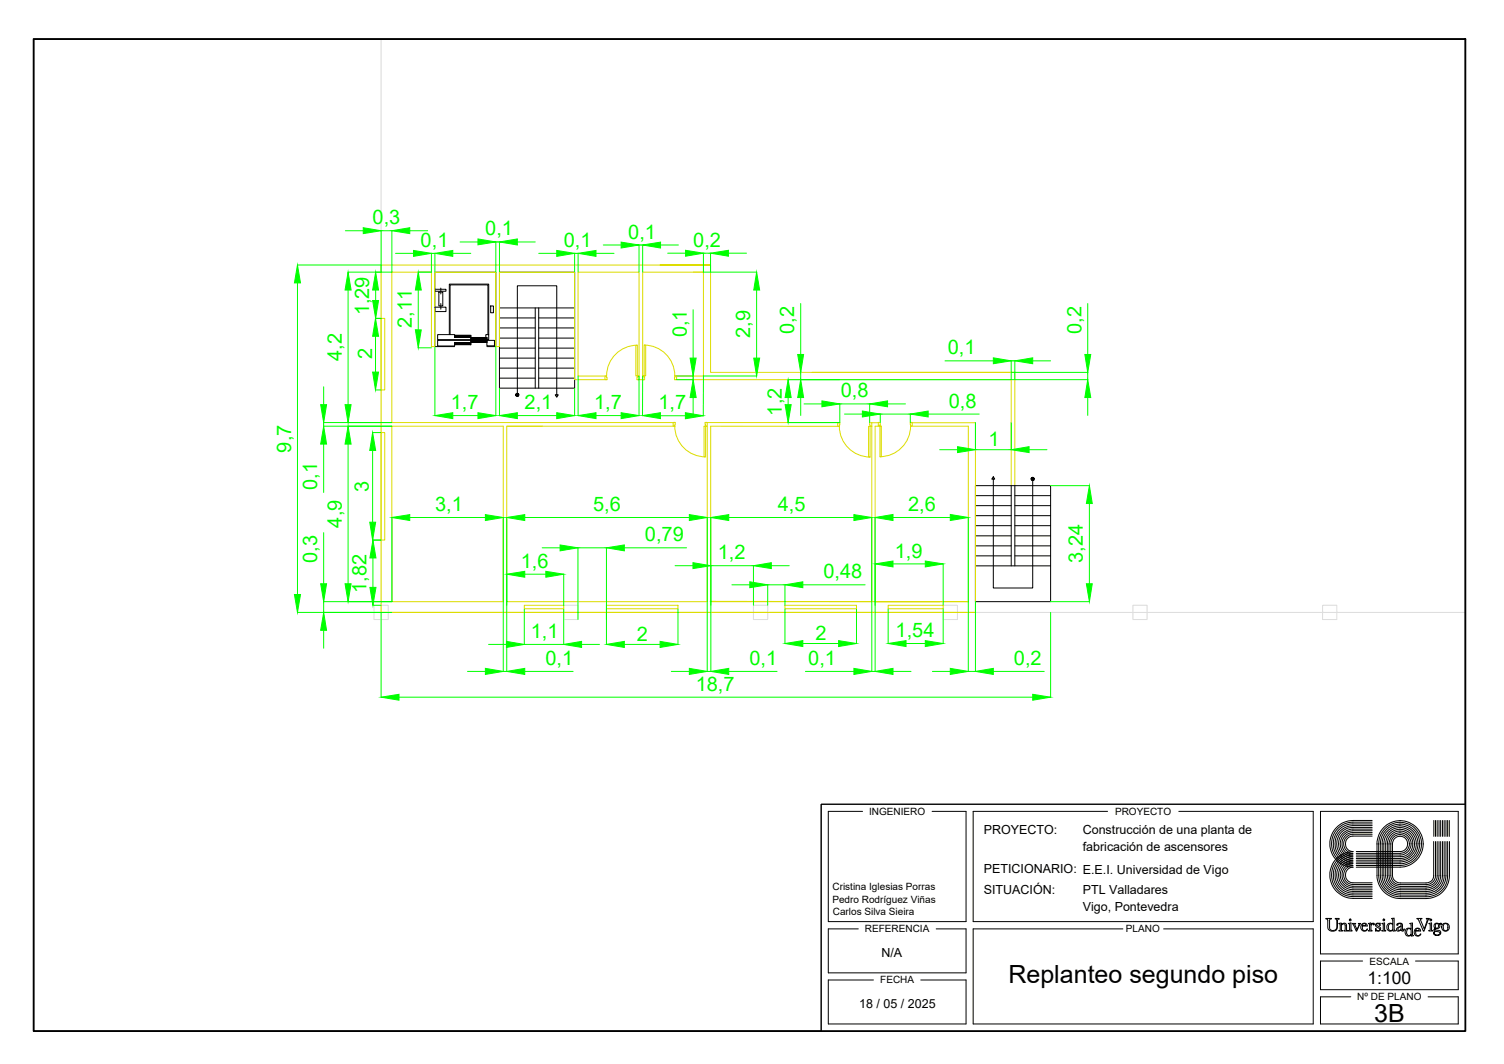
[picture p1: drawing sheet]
<svg xmlns="http://www.w3.org/2000/svg" width="420mm" height="297mm" viewBox="0 0 420 297" stroke-linecap="round" stroke-linejoin="round" font-family="sans-serif">
<!-- layer: Estructura -->
<path d="M106.5 11v160h302.8M104.5 169h4v4h-4zM104.5 171h2M157.5 169h4v4h-4zM210.5 169h4v4h-4zM263.5 169h4v4h-4zM316.5 169h4v4h-4zM369.5 169h4v4h-4z" fill="none" stroke="#dcdcdc" stroke-width=".28"/>
<g fill="none" stroke="#dd0" stroke-width=".28">
<path d="M177.6 96.4h.5v8.6h-.5zM178 96.4a8.6 8.6 0 0 0-8.5 8.6M179.9 96.3a8.6 8.6 0 0 1 8.6 8.6M180 96.3h.4v8.6h-.4zM169 105h.5l.1 1h-.6zM178.1 105h.4v1h-.6zM179.5 104.9h.5l.1 1.1h-.6zM188 117.9h.6l-.1 1.1h-.5zM188.5 119a8.6 8.6 0 0 0 8.6 8.5M188.6 104.9h.4v1.1h-.6zM196.7 119h.4v8.5h-.4zM197 117.9h.6v1.1h-.5z"/>
<path d="M234 118h.6l-.1 1h-.5zM234.5 119a8.6 8.6 0 0 0 8.6 8.6M242.7 119h.4v8.6h-.4zM243 118h.5v1h-.4zM245.4 117.9h.5l-.1 1h-.4zM245.8 118.9h.4v8.6h-.4zM254.3 117.9h.5v1h-.4zM254.4 118.9a8.6 8.6 0 0 1-8.6 8.6"/>
</g>
<g fill="none" stroke="#dd0" stroke-width=".28">
<path d="M139.5 76v20.8h-1v-20.8h-17v20.8h-1v-20.8h-11v42h79.1M184.4 74h14.1h-92v97h166M193.7 76h2.8v29h-7.9M196.5 76h-17v29h.5M198.5 74v30h85M139.5 96.8v-20.8h21v30h9.1M109.5 119h31.1v49h-31.1zM141.6 119h9.9M169.5 105h-8v-29h17v29h-.4M177.9 106h2.2M188.4 106h94.1v29.6M188.5 119h-46.9v49h56v-49h-.9"/>
<path d="M197 118h37.6M226.9 104h56.6M243.1 119h.4v49l-45.1-.1M243.5 118h1.9M246.2 119h-1.7v49M254.3 118h18.2v53M254.4 119h16.1v49h-71.9l-.1-49h36M283.5 104v31.6M106.5 171h166"/>
</g>
<!-- layer: Escaleras -->
<g fill="#000" stroke="#000" stroke-width=".28">
<path d="M127 93.6l4.5 .6v-.6zM127 93.6l4.5 .6h-4.5z"/>
<path d="M127 95.6l4.5 .6v-.6zM127 95.6l4.5 .6h-4.5z"/>
<path d="M131.5 94.2l4.5 .6v-.6zM131.5 94.2l4.5 .6h-4.5z"/>
<path d="M131.5 95l4.5 .6v-.6zM131.5 95l4.5 .6h-4.5z"/>
<path d="M144.1 110.1v.2l.4-.1zM144.1 110.3l.4-.1-.3 .3zM144.2 110.5l.2 .1 .1-.4z"/>
<path d="M144.5 110.2l-.1 .4h.2zM144.5 110.2l.2 .4h-.1zM144.5 110.2l.2 .4 .2-.2z"/>
<path d="M144.5 109.8v.4l.2-.3zM144.3 109.9l.2-.1v.4zM144.1 110.1l.4 .1-.2-.3z"/>
<path d="M144.5 110.2l.4 .2v-.2zM144.5 110.2l.4-.2v.2zM144.7 109.9l-.2 .3 .4-.2z"/>
<path d="M288.1 133.5v.2h.4zM288.1 133.7h.4l-.3 .2zM288.2 133.9l.1 .2 .2-.4z"/>
<path d="M288.5 133.7l-.2 .4h.2zM288.5 133.7l.2 .4h-.2zM288.5 133.7l.2 .4 .1-.2z"/>
<path d="M288.5 133.3v.4l.2-.4zM288.2 133.4l.3-.1v.4zM288.2 133.4l-.1 .1 .4 .2z"/>
<path d="M288.5 133.7l.3 .2 .1-.2zM288.5 133.7l.3-.2 .1 .2zM288.7 133.3l-.2 .4 .3-.2z"/>
</g>
<g fill="none" stroke="#000" stroke-width=".28">
<path d="M139.5 76h21v32.4h-21zM121.5 80.8h3.1v.5h-3.1zM121.5 85.8h3.1v1.2h-3.1zM122.6 81.5h1.1v3.9h-1.1zM123.1 80.4v1.7M123.1 84.7v1.6M125.5 93.4v-14.1h11v14.1M125.7 93.4v-13.9h10.6v13.9M127 96.8h-5.5v-20.8h17v20.8h-2.5M127 93.6h4.5v.6h-4.5zM127 95.6h4.5v.6h-4.5zM127 93.6v-.2h-4.7v1.4h9.2"/>
<path d="M131.5 95h4.5v.6h-4.5zM131.5 94.2h4.5v.6h-4.5zM131.5 95h-9.2v1.6h4.7v-.4M135.7 93.4h.8v1.4h-.5v-.6h-.3zM136 95h2.1v1.5h-2.1zM137.1 85.4h.7v1.9h-.7zM139.5 86h21M139.5 100h10M139.5 97.2h10M139.5 94.4h10M139.5 91.6h10M139.5 88.8h10"/>
<path d="M149.5 86v22.4M150.5 86v22.4M150.5 100h10M150.5 97.2h10M150.5 94.4h10M150.5 91.6h10M150.5 88.8h10M139.5 105.6h10M139.5 102.8h10M144.5 110.2v-30.4h11v30.4M150.5 105.6h10M150.5 102.8h10"/>
<path d="M155.1 110.2h.9l-.5 .7zM272.5 135.6h21v32.4h-21zM272.5 138.4h10M277.5 133.8v30.4h11v-30.4M277.5 133l.4 .8h-.8zM282.5 135.6v22.4M283.5 135.6v22.4M283.5 138.4h10M272.5 158h21M272.5 141.2h10M272.5 144h10M272.5 146.8h10"/>
<path d="M272.5 149.6h10M272.5 152.4h10M272.5 155.2h10M283.5 141.2h10M283.5 144h10M283.5 146.8h10M283.5 149.6h10M283.5 152.4h10M283.5 155.2h10"/>
</g>
<path d="M106.5 88.9h1v20h-1zM106.5 120.8h1v30h-1zM146.5 169h11v1h-11zM169.4 169h20v1h-20zM219.3 169h20v1h-20zM248.1 169h15.4v1h-15.4z" fill="none" stroke="#dd0" stroke-width=".28"/>
<g fill="none" stroke="#0f0" stroke-width=".28">
<path d="M83.1 74h23.4M83.1 79v87M96.5 64.4h5M97.2 76h12.3v-11.6h-3v11.6M110.5 70.7h5M114.5 64.4h5M116.8 76h3.7v-5.3h1v5.3M126.5 70.7h5M128.5 67.5h5M138.5 76v-8.5h1v8.5M144.5 67.5h5M150.5 70.7h5"/>
<path d="M160.5 76v-5.3h1v5.3M166.5 70.7h5M168.5 68.4h5M178.5 76v-7.6h1v7.6M184.5 68.4h5M186.5 70.7h5M198.5 76v-5.3h-2v5.3h14.9M203.5 70.7h5M97.2 81v32M104.9 88.9h1.6M104.9 93.9v10M104.9 81v2.9"/>
<path d="M116.8 97.1h3.7M116.8 81v11.1M121.5 96.8v19.3M138.5 96.8v19.3M193.6 86.5v13.5M211.4 81v19M223.7 84.7v14.3M303.9 84.7v14.3M90.4 119h19.1M90.4 118h19.1M90.4 108v5M90.4 118v1"/>
<path d="M104.9 108.9h1.6M126.5 116h7M139.5 108.4v7.7M144.5 116h11M160.5 108.4v7.7M161.5 105v11.1M166.5 116h7M178.5 105v11.1M179.5 104.9v11.2M184.5 116.1h7M189 105h4.6v1h-4.6M193.6 111v5"/>
<path d="M211.4 105h-14.9v11.1M220.2 106h83.7M220.2 111v2M223.7 104h.1M223.7 104v2M223.7 111v5M224.6 112.8h5M234.6 112.7v5.3h-14.4M234.6 112.8h8.4M235.9 115.6h5M243 112.7v5.3M245.9 117.9v-2.3h8.4v2.3"/>
<path d="M247.9 112.8h5M259.3 115.6h14.3M264 100.7h13.5M272.5 118v7.5h10v-7.5M282.5 105.9v-5.2h1v5.2M282.5 104h21.4M288.5 100.7h5M303.9 104v2M303.9 111v5M90.4 124v13.5M97.2 124v39M104.1 120.8h2.4"/>
<path d="M104.1 125.8v20M262.5 125.5h5M287.5 125.5h5M293.5 135.6h10.8M90.4 148.7v14.3M104.1 150.8h2.4M104.2 155.8v8.2M109.5 144.5v23.5h-19.1M114.5 144.5h21.1M140.6 144.5v42.9h1v-42.9M146.6 144.5h46M151.5 152.9h5"/>
<path d="M174.4 152.9h17.4M188.6 157.9h5M197.6 144.5v42.9h1v-42.9M198.6 157.9h11.9v11.1M203.6 144.5h34.9M215.5 157.9h5M243.5 144.5v42.9h1v-42.9M249.5 144.5h16M249.5 157.4h9M263.5 157.4v11.6M270.5 144.5v42.9h2v-19.4M304.3 140.6v22.4"/>
<path d="M83.1 171h26.4M90.4 168v3M90.4 176v5M104.2 169h2.3M106.5 171v23.7M136.5 179.9h5M146.5 170v9.9h11v-9.9M146.6 160.3h5.9M157.5 160.3v8.7M161.5 173v-20.1h7.9v27M162.5 179.9h5M174.4 179.9h10"/>
<path d="M189.4 170v9.9M204.5 163.3h5M214.5 163.2v5.8M214.5 163.3h4.8M219.3 163.2v5.8M219.3 170v9.6M224.3 179.6h10M224.3 163.3h17.4M239.3 170v9.6M248.1 170v9.6M253.1 179.6h5.4M263.5 170v9.6"/>
<path d="M293.5 168h10.8M293.5 171v23.7M111.5 194.6h177M130.6 187.4h5M146.6 187.4h13.5M187.5 187.4h5.1M203.6 187.4h13.5M225 187.4h13.5M249.5 187.4h5M260.5 187.4h5M277.5 187.4h14.2"/>
</g>
<g fill="#0f0" stroke="#0f0" stroke-width=".28">
<path d="M83.1 74l.8 5h-1.6z"/>
<path d="M82.3 166h1.6l-.8 5z"/>
<path d="M90.4 171l.8 5h-1.6z"/>
<path d="M89.6 163h1.6l-.8 5z"/>
<path d="M96.4 163h1.7l-.9 5z"/>
<path d="M97.2 119l.9 5h-1.7z"/>
<path d="M97.2 76l.9 5h-1.7z"/>
<path d="M96.4 113h1.7l-.9 5z"/>
<path d="M89.6 113h1.6l-.8 5z"/>
<path d="M90.4 119l.8 5h-1.6z"/>
<path d="M116 92.1h1.7l-.9 5z"/>
<path d="M116.8 76l.9 5h-1.7z"/>
<path d="M139.5 116l5-.8v1.7z"/>
<path d="M155.5 115.2l5 .8-5 .9z"/>
<path d="M121.5 116l5-.8v1.7z"/>
<path d="M133.5 115.2l5 .8-5 .9z"/>
<path d="M121.5 70.7l5-.8v1.7z"/>
<path d="M115.5 69.9l5 .8-5 .9z"/>
<path d="M133.5 66.7l5 .8-5 .9z"/>
<path d="M139.5 67.5l5-.8v1.7z"/>
<path d="M155.5 69.9l5 .8-5 .9z"/>
<path d="M161.5 70.7l5-.8v1.7z"/>
<path d="M173.5 67.6l5 .8-5 .8z"/>
<path d="M179.5 68.4l5-.8v1.6z"/>
<path d="M191.5 69.9l5 .8-5 .8z"/>
<path d="M198.5 70.7l5-.8v1.6z"/>
<path d="M161.5 116l5-.8v1.7z"/>
<path d="M173.5 115.2l5 .8-5 .9z"/>
<path d="M179.5 116l5-.8v1.7z"/>
<path d="M191.5 115.2l5 .9-5 .8z"/>
<path d="M211.4 76l.8 5h-1.6z"/>
<path d="M210.6 100h1.6l-.8 5z"/>
<path d="M223.7 106l.8 5h-1.7z"/>
<path d="M222.8 99h1.7l-.8 5z"/>
<path d="M109.5 144.5l5-.8v1.6z"/>
<path d="M135.6 143.7l5 .8-5 .8z"/>
<path d="M141.6 144.5l5-.8v1.6z"/>
<path d="M192.6 143.7l5 .8-5 .8z"/>
<path d="M238.5 143.7l5 .8-5 .8z"/>
<path d="M198.6 144.5l5-.8v1.6z"/>
<path d="M244.5 144.5l5-.9v1.7z"/>
<path d="M265.5 143.6l5 .9-5 .8z"/>
<path d="M219.3 113h1.7l-.8 5z"/>
<path d="M220.2 106l.8 5h-1.7z"/>
<path d="M229.6 111.9l5 .9-5 .8z"/>
<path d="M243 112.8l4.9-.9v1.7z"/>
<path d="M240.9 114.8l5 .8-5 .8z"/>
<path d="M254.3 115.6l5-.8v1.6z"/>
<path d="M106.5 194.6l5-.8v1.7z"/>
<path d="M288.5 193.8l5 .8-5 .9z"/>
<path d="M109.5 64.4l5-.8v1.6z"/>
<path d="M101.5 63.6l5 .8-5 .8z"/>
<path d="M135.6 186.6l5 .8-5 .9z"/>
<path d="M141.6 187.4l5-.8v1.7z"/>
<path d="M192.6 186.6l5 .8-5 .9z"/>
<path d="M198.6 187.4l5-.8v1.7z"/>
<path d="M244.5 187.4l5-.8v1.7z"/>
<path d="M238.5 186.6l5 .8-5 .9z"/>
<path d="M265.5 186.6l5 .8-5 .9z"/>
<path d="M272.5 187.4l5-.8v1.7z"/>
<path d="M267.5 124.7l5 .8-5 .9z"/>
<path d="M282.5 125.5l5-.8v1.7z"/>
<path d="M283.5 100.7l5-.8v1.6z"/>
<path d="M277.5 99.9l5 .8-5 .8z"/>
<path d="M193.6 157.1l5 .8-5 .8z"/>
<path d="M210.5 157.9l5-.8v1.6z"/>
<path d="M141.6 160.3l5-.8v1.6z"/>
<path d="M152.5 159.5l5 .8-5 .8z"/>
<path d="M258.5 156.6l5 .8-5 .9z"/>
<path d="M244.5 157.4l5-.8v1.7z"/>
<path d="M304.3 135.6l.8 5h-1.6z"/>
<path d="M303.5 163h1.6l-.8 5z"/>
<path d="M104.1 83.9h1.6l-.8 5z"/>
<path d="M104.9 76l.8 5h-1.6z"/>
<path d="M104.1 103.9h1.6l-.8 5z"/>
<path d="M104.9 88.9l.8 5h-1.6z"/>
<path d="M103.3 145.8h1.6l-.8 5z"/>
<path d="M104.1 120.8l.8 5h-1.6z"/>
<path d="M103.3 164h1.7l-.8 5z"/>
<path d="M104.2 150.8l.8 5h-1.7z"/>
<path d="M141.5 179.1l5 .8-5 .8z"/>
<path d="M157.5 179.9l5-.8v1.6z"/>
<path d="M169.4 179.9l5-.8v1.6z"/>
<path d="M184.4 179.1l5 .8-5 .8z"/>
<path d="M156.5 152.1l5 .8-5 .9z"/>
<path d="M169.4 152.9l5-.8v1.7z"/>
<path d="M219.3 179.6l5-.8v1.7z"/>
<path d="M234.3 178.8l5 .8-5 .9z"/>
<path d="M209.5 162.4l5 .9-5 .8z"/>
<path d="M219.3 163.3l5-.9v1.7z"/>
<path d="M248.1 179.6l5-.8v1.7z"/>
<path d="M258.5 178.8l5 .8-5 .9z"/>
<path d="M193.6 106l.9 5h-1.7z"/>
<path d="M192.8 100h1.7l-.9 5z"/>
<path d="M303.9 106l.8 5h-1.6z"/>
<path d="M303.1 99h1.6l-.8 5z"/>
</g>
<!-- layer: Ventana grafica 1 -->
<path d="M9.4 10.9h400v213.6h-180v63.4h-220zM368.9 226.5v39.8M407.4 226.5v39.8" fill="none" stroke="#000" stroke-width=".28"/>
<!-- layer: Borde Formato -->
<path d="M9.4 10.9h400v277h-400z" fill="none" stroke="#000" stroke-width=".51"/>
<!-- layer: Cajetin.Lineas -->
<path d="M241 226.5h-9.6v30.8h38.5v-30.8h-9.5M309.4 226.5h-37.5v30.8h95v-30.8h-37.6M368.9 226.5h38.5M409.4 224.5h-180v63.4M239.8 259.3h-8.4v12.3h38.5v-12.3h-8.4M313.7 259.3h-41.8v26.6h95v-26.6h-41.8M244 273.6h-12.6v12.3h38.5v-12.3h-12.7M368.9 266.3h38.5M377.4 278.3h-8.5v7.6h38.5v-7.6h-8.5M380.7 268.3h-11.8v8h38.5v-8h-12" fill="none" stroke="#000" stroke-width=".28"/>
<!-- layer: 0 -->
<g fill="none" stroke="#000" stroke-width=".28">
<path d="M378 229.1h5.3M378 237.7a6.5 6.5 0 0 0-6.5 6.6 6.5 6.5 0 0 0 6.5 6.5M378 229.1a6.5 6.5 0 0 0-6.5 6.5 6.5 6.5 0 0 0 6.5 6.5M378.9 238.7h12.3M383.3 229.5h-5.3a6.1 6.1 0 0 0-6 6.1 6.1 6.1 0 0 0 6 6 2.65 2.65 0 0 0-2.6 2.7 2.65 2.65 0 0 0 2.6 2.6h5.3M383.3 230h-5.3a5.5 5.5 0 0 0-5.5 5.6 5.5 5.5 0 0 0 5.5 5.5 3.2 3.2 0 0 0-3.1 3.2 3.2 3.2 0 0 0 3.1 3.1h5.3M383.3 230.5h-5.3a5.1 5.1 0 0 0-5 5.1 5.1 5.1 0 0 0 5 5.1 3.6 3.6 0 0 0-3.6 3.6 3.6 3.6 0 0 0 3.6 3.6h5.3M383.3 231h-5.3a4.6 4.6 0 0 0-4.6 4.6 4.6 4.6 0 0 0 4.6 4.5 4.1 4.1 0 0 0-4.1 4.2 4.1 4.1 0 0 0 4.1 4.1h5.3M383.3 231.5h-5.3a4.1 4.1 0 0 0-4.1 4.1 4.1 4.1 0 0 0 4.1 4.1 4.6 4.6 0 0 0-4.6 4.6 4.6 4.6 0 0 0 4.6 4.6h5.3M383.3 231.9h-5.3a3.6 3.6 0 0 0-3.6 3.7 3.6 3.6 0 0 0 3.6 3.6 5.1 5.1 0 0 0-5 5.1 5.1 5.1 0 0 0 5 5h5.3M383.3 232.4h-5.3a3.1 3.1 0 0 0-3.1 3.2 3.1 3.1 0 0 0 3.1 3.1 5.6 5.6 0 0 0-5.5 5.6 5.6 5.6 0 0 0 5.5 5.5h5.3M383.3 232.9h-5.3a2.67 2.67 0 0 0-2.6 2.7 2.67 2.67 0 0 0 2.6 2.6 6 6 0 0 0-6 6.1 6 6 0 0 0 6 6h5.3"/>
<path d="M383.3 233.4h-5.3a2.16 2.16 0 0 0-2.1 2.2 2.16 2.16 0 0 0 2.1 2.1M384.7 235.5v8.9a6.5 6.5 0 0 0 6.5 6.5h7.2a6.4 6.4 0 0 0 6.5-6.4M385.1 235.5v8.9M385.6 235.5v8.9M386.1 235.5v8.9M386.6 235.5v8.9M387.1 235.5v8.9M387.6 235.7a3.6 3.6 0 0 1 3.5-3.7 3.6 3.6 0 0 1 3.6 3.5 3.6 3.6 0 0 1-3.5 3.7h-12.3M387.6 235.5v8.9a3.5 3.5 0 0 0 3.6 3.5h7.2a3.5 3.5 0 0 0 3.6-3.4M388 235.5v8.9a3.1 3.1 0 0 0 3.2 3.1l7.2-.1a2.91 2.91 0 0 0 3.1-2.9M388.5 235.5v8.9a2.54 2.54 0 0 0 2.7 2.6h7.2a2.54 2.54 0 0 0 2.6-2.5M389 235.5v8.9a2.17 2.17 0 0 0 2.2 2.1h7.2a2.03 2.03 0 0 0 2.1-2"/>
<path d="M391.1 229.1a6.5 6.5 0 0 1 6.5 6.6M391.2 229.1a6.5 6.5 0 0 0-6.5 6.6M393.2 235.6a2.12 2.12 0 0 0-2.1-2.1 2.12 2.12 0 0 0-2.1 2.2M393.2 235.5a2.1 2.1 0 0 1-2 2.2h-12.3M393.7 235.6a2.6 2.6 0 0 0-2.6-2.6 2.6 2.6 0 0 0-2.6 2.7M393.7 235.5a2.68 2.68 0 0 1-2.5 2.7h-12.3M394.2 235.6a3.1 3.1 0 0 0-3.1-3.1 3.1 3.1 0 0 0-3.1 3.2M394.2 235.5a3.1 3.1 0 0 1-3.1 3.2M395.2 235.5a4.1 4.1 0 0 1-4 4.2h-12.3M395.2 235.6a4 4 0 0 0-4.1-4.1 4 4 0 0 0-4 4.2M395.6 235.5a4.6 4.6 0 0 1-4.5 4.6M395.6 235.6a4.5 4.5 0 0 0-4.5-4.6 4.5 4.5 0 0 0-4.5 4.7"/>
<path d="M396.2 235.5a5.1 5.1 0 0 1-5.1 5.2M396.2 235.6a5 5 0 0 0-5.1-5.1 5 5 0 0 0-5 5.2M396.6 235.5a5.5 5.5 0 0 1-5.5 5.6M396.6 235.6a5.5 5.5 0 0 0-5.5-5.5 5.5 5.5 0 0 0-5.5 5.6M397.1 235.5a6 6 0 0 1-6 6.1M397.1 235.6a6 6 0 0 0-6-6 6 6 0 0 0-6 6.1M397.6 235.5a6.6 6.6 0 0 1-6.5 6.6M400.5 234.9v9.6M400.6 229.1v4.4M401 229.1v4.4M401 234.9v9.6M401.5 229.1v4.4"/>
<path d="M401.5 234.9v9.6M402 229.1v4.4M402 234.9v9.6M402.5 229.1v4.4M402.5 234.9v9.6M403 229.1v4.4M403 234.9v9.6M403.4 229.1v4.4M403.4 234.9v9.6M403.9 229.1v4.4M403.9 234.9v9.6M404.4 234.9v9.6a5.9 5.9 0 0 1-6 5.8h-7.2a6 6 0 0 1-6.1-6"/>
<path d="M404.4 229.1v4.4M404.9 229.1v4.4M404.9 234.9v9.6M370.4 256.4h1.5l-.5 .4v2a1.02 1.02 0 0 0 1.1 1 1.02 1.02 0 0 0 1-1.1v-1.7a.36 .36 0 0 0-.1-.3 .36 .36 0 0 0-.4-.1v-.2h1.1l-.5 .6v1.7a1.37 1.37 0 0 1-1.2 1.3 1.37 1.37 0 0 1-1.5-1.1v-2.1zM374.1 257.8l.6-.1v.4a.76 .76 0 0 1 .9-.4 .76 .76 0 0 1 .6 .7v1.2l.3 .3h-1l.3-.2v-1.3a.53 .53 0 0 0-.5-.5 .53 .53 0 0 0-.6 .4v1.3l.4 .3h-1l.3-.3v-1.4zM376.7 257.8l.7-.1v2l.3 .2h-1.1l.4-.3v-1.6zM377 256.7h.4v.3h-.4zM377.8 257.8h.9l-.2 .3 .6 1.4 .6-1.3-.2-.4h.6l-1.1 2.2zM378 242.1a2.18 2.18 0 0 0-2.1 2.2 2.18 2.18 0 0 0 2.1 2.2h5.3M378 250.8h5.3M378.9 242.1h12.3M378.9 240.1h12.3"/>
<path d="M378.9 240.7h12.3M378.9 241.1h12.3M378.9 241.6h12.3M380.4 258a.84 .84 0 0 1 1-.3 .84 .84 0 0 1 .6 .8h-1.4v.4a.76 .76 0 0 0 .7 .9l.7-.4a1.05 1.05 0 0 1-1.6 .3 1.05 1.05 0 0 1 0-1.7zM380.7 258a.46 .46 0 0 1 .6-.2 .46 .46 0 0 1 .3 .6h-1zM382.3 257.8l.6-.1 .1 .5a.47 .47 0 0 1 .4-.5 .47 .47 0 0 1 .5 .4l-.2 .1-.2-.3-.5 .4v1.3l.3 .3h-1l.3-.3v-1.6zM384.4 257.9l.5-.2 .5 .2 .2-.2v.7a.59 .59 0 0 0-1-.4v.3a1.2 1.2 0 0 1 1.1 1.3l-.4 .3-.8-.2-.2 .3v-.8a.64 .64 0 0 0 .5 .6 .64 .64 0 0 0 .6-.3l-.1-.3-.9-.6-.1-.3zM385.6 244.3a5.6 5.6 0 0 0 5.6 5.6h7.2a5.5 5.5 0 0 0 5.5-5.4M386.1 257.8l.7-.1v2l.3 .2h-1.1l.4-.2v-1.7zM386.1 244.3a5 5 0 0 0 5.1 5.1h7.2a4.9 4.9 0 0 0 5-4.9M386.4 256.7h.4v.3h-.4zM386.6 244.3a4.6 4.6 0 0 0 4.6 4.6h7.2a4.5 4.5 0 0 0 4.6-4.4"/>
<path d="M387.1 244.3a4 4 0 0 0 4.1 4.1h7.2a3.9 3.9 0 0 0 4.1-3.9M388 258.1l.7-.3 .4 .4v1.2l-.4 .4-.5-.1a1.24 1.24 0 0 1-.2-1.6zM388.8 256.4l.7-.1v3.1l.3 .5-.6 .1-.1-.4a1.03 1.03 0 0 1-1.5 0 1.03 1.03 0 0 1 0-1.4l.8-.5 .7 .3v-1.3zM390.2 258a.86 .86 0 0 1 1-.3 .86 .86 0 0 1 .6 .8v1.2l.4-.2a.38 .38 0 0 1-.4 .5 .38 .38 0 0 1-.4-.4 .7 .7 0 0 1-.7 .4 .7 .7 0 0 1-.6-.6l1.3-.9v-.5a.53 .53 0 0 0-.6-.2 .53 .53 0 0 0-.4 .5h-.2zM390.6 259.2l.8-.6v.8a.47 .47 0 0 1-.4 .4 .47 .47 0 0 1-.5-.4zM392.3 259.5h.1M393.1 259.5l.6-.3 .5 .4v1.2l-.3 .3a.91 .91 0 0 1-1-.5 .91 .91 0 0 1 .2-1.1zM393.9 257.8l.7-.1v3.3l.3 .2-.6 .2-.1-.4a1.05 1.05 0 0 1-1.5 .1 1.05 1.05 0 0 1 0-1.5 .94 .94 0 0 1 1.5-.2v-1.3zM395.4 259.4a.87 .87 0 0 1 .9-.2 .87 .87 0 0 1 .6 .7h-1.4v.4a.76 .76 0 0 0 .5 .9 .76 .76 0 0 0 .9-.4 1.04 1.04 0 0 1-1.5 .3 1.04 1.04 0 0 1-.2-1.5zM395.6 259.4a.46 .46 0 0 1 .6-.2 .46 .46 0 0 1 .3 .6h-1zM395.9 256.4h1.4l-.5 .4 1.1 2.6 .8-2.5-.3-.5h.9l-1.5 3.6h-.2l-1.4-3.3zM399.2 257.8l.7-.1v1.9l.4 .3h-1.1l.3-.3v-1.6z"/>
<path d="M399.5 256.7h.4v.3h-.4zM400.8 257.9a.93 .93 0 0 1 1.2 .1l.5-.3 .3 .2-.7 .1a.85 .85 0 0 1-.1 1 .85 .85 0 0 1-.9 .3l-.2 .3 1.1 .1a.7 .7 0 0 1 .5 .7 .7 .7 0 0 1-.5 .7h-.5a.78 .78 0 0 1-1-.8l.3-.1a.71 .71 0 0 0 .6 .9 .71 .71 0 0 0 .8-.8l-1.6-.5v-.3l.4-.3-.4-.5zM401.1 258l.1-.1a.62 .62 0 0 1 .7 .6 .62 .62 0 0 1-.7 .6l-.2-.3zM403.4 258a.63 .63 0 0 1 .6-.1 .63 .63 0 0 1 .5 .5 1.1 1.1 0 0 1-.7 1.5 1.24 1.24 0 0 1-.4-1.9z"/>
<circle cx="403.9" cy="258.8" r="1.11"/>
</g>
<g font-size="7">
<text x="281.7" y="274.4">Replanteo segundo piso</text>
<text x="383.9" y="285.3">3B</text>
</g>
<g font-size="5.6" fill="#0f0">
<text x="104.1" y="62.6">0,3</text>
<text x="135.6" y="65.7">0,1</text>
<text x="117.5" y="68.9">0,1</text>
<text x="157.5" y="68.9">0,1</text>
<text x="175.5" y="66.6">0,1</text>
<text x="193.7" y="68.9">0,2</text>
<text x="103.1" y="88" transform="rotate(-90 103.1 88)">1,29</text>
<text x="115.1" y="91.6" transform="rotate(-90 115.1 91.6)">2,11</text>
<text x="191.9" y="94.2" transform="rotate(-90 191.9 94.2)">0,1</text>
<text x="209.6" y="94.3" transform="rotate(-90 209.6 94.3)">2,9</text>
<text x="221.9" y="93.2" transform="rotate(-90 221.9 93.2)">0,2</text>
<text x="302.1" y="93.2" transform="rotate(-90 302.1 93.2)">0,2</text>
<text x="95.5" y="100.7" transform="rotate(-90 95.5 100.7)">4,2</text>
<text x="103.9" y="100.4" transform="rotate(-90 103.9 100.4)">2</text>
<text x="264.8" y="98.9">0,1</text>
<text x="234.9" y="110.9">0,8</text>
<text x="265" y="113.8">0,8</text>
<text x="125.9" y="114.2">1,7</text>
<text x="146.6" y="114.2">2,1</text>
<text x="165.9" y="114.2">1,7</text>
<text x="183.9" y="114.2">1,7</text>
<text x="218.4" y="116" transform="rotate(-90 218.4 116)">1,2</text>
<text x="276.1" y="124.5">1</text>
<text x="81.3" y="126.4" transform="rotate(-90 81.3 126.4)">9,7</text>
<text x="88.6" y="136.7" transform="rotate(-90 88.6 136.7)">0,1</text>
<text x="103" y="137.3" transform="rotate(-90 103 137.3)">3</text>
<text x="121.5" y="142.7">3,1</text>
<text x="165.7" y="142.7">5,6</text>
<text x="217.3" y="142.7">4,5</text>
<text x="253.7" y="142.7">2,6</text>
<text x="95.5" y="147.3" transform="rotate(-90 95.5 147.3)">4,9</text>
<text x="180.2" y="151.2">0,79</text>
<text x="249.9" y="155.6">1,9</text>
<text x="88.6" y="157.2" transform="rotate(-90 88.6 157.2)">0,3</text>
<text x="145.5" y="158.5">1,6</text>
<text x="200.5" y="156.1">1,2</text>
<text x="230" y="161.4">0,48</text>
<text x="302.5" y="157.2" transform="rotate(-90 302.5 157.2)">3,24</text>
<text x="102.4" y="165.5" transform="rotate(-90 102.4 165.5)">1,82</text>
<text x="148.3" y="178.1">1,1</text>
<text x="177.9" y="178.9">2</text>
<text x="227.8" y="178.7">2</text>
<text x="250.2" y="177.9">1,54</text>
<text x="152.4" y="185.7">0,1</text>
<text x="209.4" y="185.7">0,1</text>
<text x="225.8" y="185.7">0,1</text>
<text x="283.3" y="185.7">0,2</text>
<text x="194.4" y="192.9">18,7</text>
</g>
<text font-size="4.9" x="382" y="274.8">1:100</text>
<g font-size="3.5">
<text x="274.8" y="232.8">PROYECTO:</text>
<text x="302.5" y="232.7">Construcción de una planta de</text>
<text x="302.5" y="237.6">fabricación de ascensores</text>
<text x="274.8" y="243.8">PETICIONARIO: E.E.I. Universidad de Vigo</text>
<text x="274.8" y="249.5">SITUACIÓN:</text>
<text x="302.5" y="249.5">PTL Valladares</text>
<text x="302.5" y="254.5">Vigo, Pontevedra</text>
<text x="246.3" y="267.2">N/A</text>
<text x="240" y="281.5">18 / 05 / 2025</text>
</g>
<g font-size="2.8">
<text x="242.8" y="227.5">INGENIERO</text>
<text x="311.5" y="227.5">PROYECTO</text>
<text x="232.6" y="248.6">Cristina Iglesias Porras</text>
<text x="232.5" y="252.2">Pedro Rodríguez Viñas</text>
<text x="232.7" y="255.5">Carlos Silva Sieira</text>
<text x="241.6" y="260.3">REFERENCIA</text>
<text x="314.5" y="260.3">PLANO</text>
<text x="382.6" y="269.3">ESCALA</text>
<text x="245.9" y="274.6">FECHA</text>
<text x="379.2" y="279.3">Nº DE PLANO</text>
</g>
</svg>
